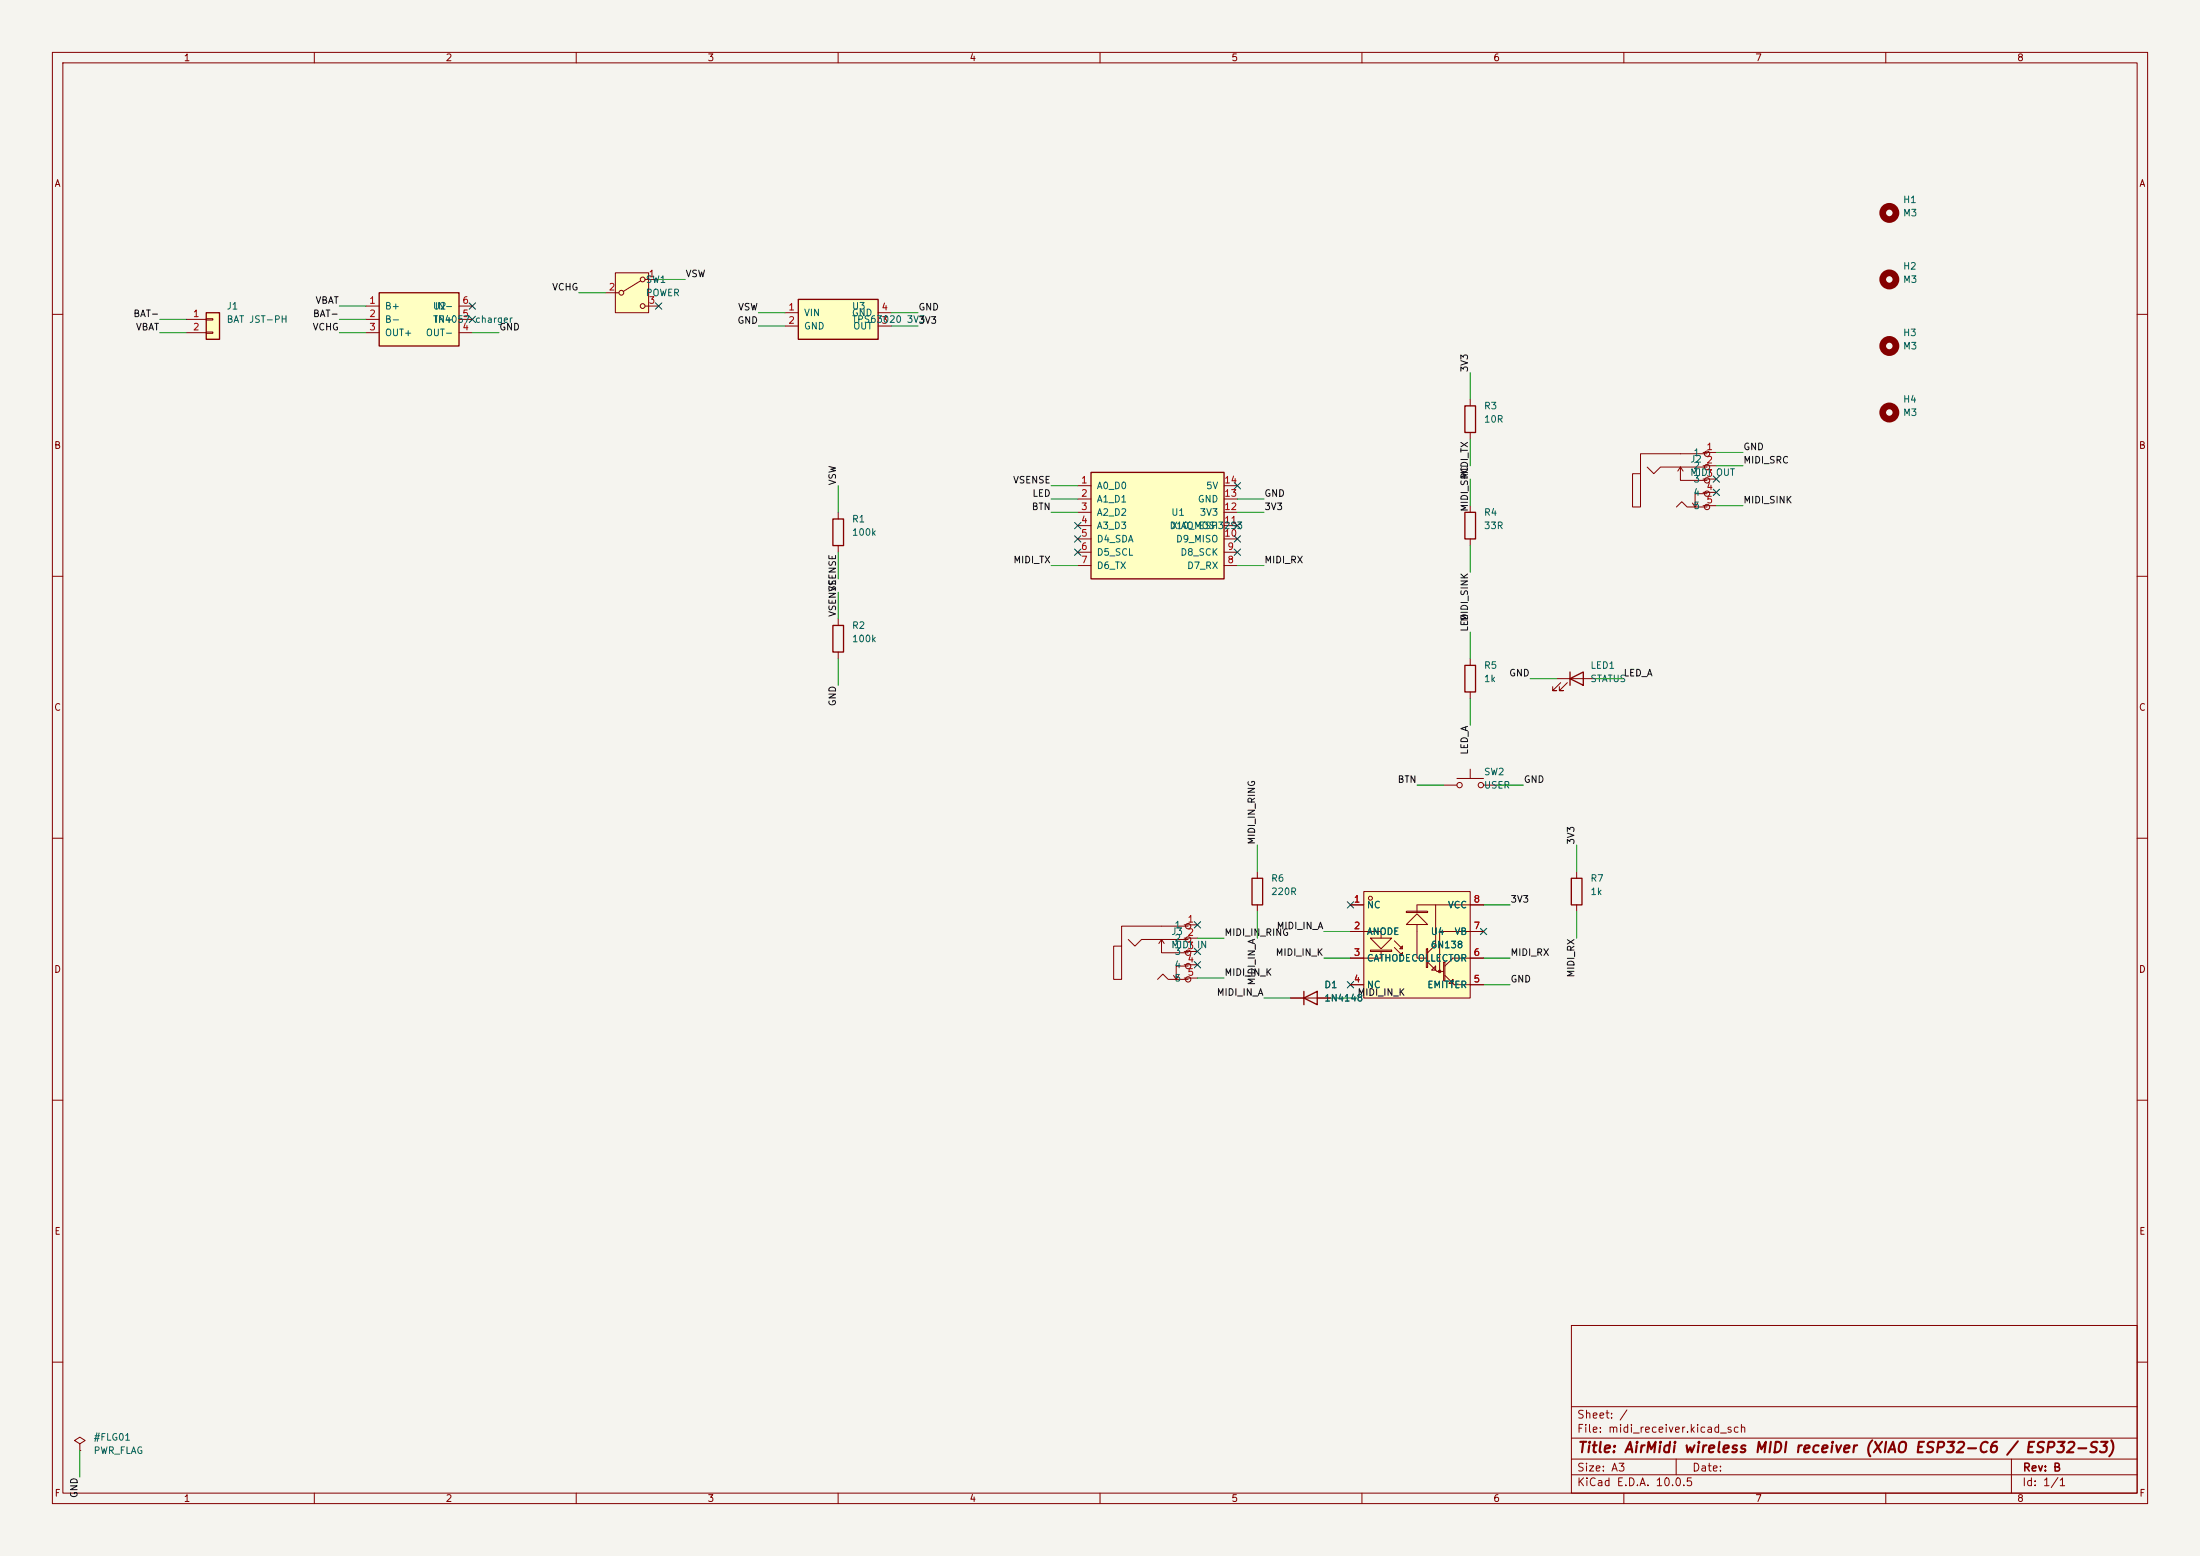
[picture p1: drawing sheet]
<svg xmlns="http://www.w3.org/2000/svg" width="420mm" height="297mm" viewBox="0 0 420 297" stroke-linecap="round" stroke-linejoin="round" font-family="sans-serif">
<path d="M0 0h420v297h-420z" fill="#f5f4ef" stroke="#f5f4ef" stroke-width=".19"/>
<g fill="none" stroke="#840000" stroke-width=".19">
<path d="M10 10h400v277h-400zM12 12h396v273h-396zM60 10v2M110 10v2M160 10v2M210 10v2M260 10v2M310 10v2M360 10v2M10 60h2M408 60h2M10 110h2"/>
<path d="M408 110h2M10 160h2M408 160h2M246.4 190.5h7.6M10 210h2M408 210h2M300 253h108v32h-108zM10 260h2M300 278.5h108M300 274.5h108M300 268.5h108M320 278.5v3"/>
<path d="M384 278.5v6.5M408 260h2M60 285v2M110 285v2M160 285v2M210 285v2M260 285v2M300 281.5h108M310 285v2M360 285v2"/>
</g>
<path d="M248.9 190.5l2.6-1.3v2.6zM248.9 189.2v2.6" fill="none" stroke="#840000" stroke-width=".25"/>
<g fill="#ffffc2">
<path d="M260.3 170.2h20.4v20.3h-20.4z"/>
<path d="M261.6 179.1h4.1l-2.1 2z"/>
</g>
<path d="M261.6 181.5h4.1" fill="none" stroke="#ffffc2" stroke-width=".25"/>
<g fill="#ffffc2">
<path d="M267.2 181.1l.5-.5v.5z"/>
<path d="M267.2 182.4l.5-.5v.5z"/>
</g>
<path d="M268.5 174.1h4" fill="none" stroke="#ffffc2" stroke-width=".25"/>
<path d="M270.5 174.4l2 2.1h-4z" fill="#ffffc2"/>
<path d="M272.4 181.1v3.6" fill="none" stroke="#ffffc2" stroke-width=".25"/>
<path d="M273.3 185.2l.8-.8v.8z" fill="#ffffc2"/>
<path d="M275.7 183.6v3.6" fill="none" stroke="#ffffc2" stroke-width=".25"/>
<path d="M277.4 186.9v.8h-.8z" fill="#ffffc2"/>
<g fill="none" stroke="#840000" stroke-width=".19">
<path d="M280.7 76.2v1.3M280.7 82.6v1.2M257.8 177.8h5.8v1.3M257.8 172.7h2.5M260.3 170.2h20.4v20.3h-20.4zM261.6 179.1h4.1l-2.1 2zM266.2 179.6l1.5 1.5M268.5 173.9h4v.3h-4zM270.5 177.8v5.1h1.8M270.5 174.4l2 2.1h-4zM270.5 172.7h12.7M270.5 172.8v1.2"/>
<path d="M270.5 176.5v1.2M274.1 172.7v7.6l-1.6 1.6M283.2 177.8h-8.4v7.6M301 166.4v1.2M301 172.7v1.3M257.8 188h2.5M261.6 181.4h4.1v.2h-4.1zM263.6 181.6v1.3h-5.8M266.2 180.9l1.5 1.5M267.2 181.1l.5-.5v.5zM267.2 182.4l.5-.5v.5zM272.3 181.1h.2v3.6h-.2z"/>
<path d="M272.5 183.6l1.8 1.8h1.3M273.3 185.2l.8-.8v.8zM275.6 183.6h.2v3.6h-.2zM275.8 186.2l1.8 1.8h5.6M277.4 186.9v.8h-.8zM283.2 182.9h-5.8l-1.6 1.5"/>
<circle cx="261.6" cy="171.5" r=".38"/>
<circle cx="274.8" cy="185.4" r=".25"/>
</g>
<path d="M279.7 77.5h2v5.1h-2zM300 167.6h2v5.1h-2z" fill="none" stroke="#840000" stroke-width=".25"/>
<circle cx="360.7" cy="66" r="1.27" fill="none" stroke="#840000" stroke-width="1.3"/>
<path d="M208.3 90.2h25.4v20.3h-25.4z" fill="#ffffc2"/>
<path d="M159 99.1h2v5h-2zM208.3 90.2h25.4v20.3h-25.4zM279.7 97.8h2v5.1h-2zM159 119.4h2v5.1h-2zM279.7 127h2v5.1h-2zM299.7 129.5l2.6-1.2v2.5zM299.7 128.3v2.5M239 167.6h2v5.1h-2z" fill="none" stroke="#840000" stroke-width=".25"/>
<g fill="none" stroke="#840000" stroke-width=".19">
<path d="M160 97.8v1.3M205.7 92.7h2.6M205.7 95.3h2.6M205.7 97.8h2.6M233.7 92.7h2.5M233.7 95.3h2.5M233.7 97.8h2.5M280.7 96.5v1.3M314.4 89.1l1.3 1.3 1.3-1.3h8.9M320 96.8l1.1-1 1 1h3.8M320.8 89.1v2.6h5.1M320.8 89.1l-.5 .8"/>
<path d="M320.8 89.1l.5 .8M323.1 96l.5 .8M324.1 96l-.5 .8M325.1 86.4h2.6M325.1 88.9h2.6M325.1 91.4h2.6M325.1 94h2.6M325.1 96.5h2.6M325.9 86.6h-12.7v3.8h-1.5v6.4h1.5v-6.4M325.9 94.2h-2.3v2.6M160 104.1v1.3M160 118.1v1.3"/>
<path d="M205.7 100.3h2.6M205.7 102.9h2.6M205.7 105.4h2.6M205.7 108h2.6M233.7 100.3h2.5M233.7 102.9h2.5M233.7 105.4h2.5M233.7 108h2.5M280.7 102.9v1.2M160 124.5v1.2M280.7 125.7v1.3M280.7 132.1v1.3"/>
<path d="M297.2 129.5h7.6M297.9 130.3l-1.5 1.5h.8h-.8v-.7M299.2 130.3l-1.5 1.5h.7h-.7v-.7M275.6 149.9h2.5M278.1 148.6h5.1M280.7 146.8v1.8M283.2 149.9h2.5M215.4 179.3l1.3 1.3 1.2-1.3h8.9M221.7 179.3v2.6h5.1M221.7 179.3l-.5 .8M221.7 179.3l.5 .8M226.1 176.5h2.5"/>
<path d="M226.1 179.1h2.5M226.8 176.8h-12.7v3.8h-1.5v6.3h1.5v-6.3M240 166.4v1.2M240 172.7v1.3M221 186.9l1-1 1 1h3.8M224 186.2l.5 .7M225 186.2l-.5 .7M226.1 181.6h2.5M226.1 184.2h2.5M226.1 186.7h2.5M226.8 184.4h-2.3v2.5M15.2 275.6l1.1-.6-1.1-.7-1 .7 1 .6v1.3"/>
<path d="M15.2 276.9h.1"/>
<circle cx="325.9" cy="89.1" r=".51"/>
<circle cx="325.9" cy="91.7" r=".51"/>
<circle cx="325.9" cy="94.2" r=".51"/>
<circle cx="325.9" cy="96.8" r=".51"/>
<circle cx="325.9" cy="86.6" r=".51"/>
<circle cx="278.6" cy="149.9" r=".51"/>
<circle cx="282.7" cy="149.9" r=".51"/>
<circle cx="226.8" cy="176.8" r=".51"/>
<circle cx="226.8" cy="179.3" r=".51"/>
<circle cx="226.8" cy="181.9" r=".51"/>
<circle cx="226.8" cy="184.4" r=".51"/>
<circle cx="226.8" cy="186.9" r=".51"/>
</g>
<g fill="none" stroke="#840000" stroke-width="1.3">
<circle cx="360.7" cy="53.3" r="1.27"/>
<circle cx="360.7" cy="40.6" r="1.27"/>
<circle cx="360.7" cy="78.7" r="1.27"/>
</g>
<path d="M117.5 52.1h6.3v7.6h-6.3z" fill="#ffffc2"/>
<g fill="none" stroke="#840000" stroke-width=".19">
<path d="M115.6 55.9h2.5M117.5 52.1h6.3v7.6h-6.3zM122.3 53.6l-3.3 2M123.2 53.3h2.5M123.2 58.4h2.5"/>
<circle cx="118.6" cy="55.9" r=".46"/>
<circle cx="122.7" cy="58.4" r=".46"/>
<circle cx="122.7" cy="53.3" r=".46"/>
</g>
<path d="M72.4 55.9h15.2v10.1h-15.2z" fill="#ffffc2"/>
<path d="M72.4 55.9h15.2v10.1h-15.2z" fill="none" stroke="#840000" stroke-width=".25"/>
<path d="M69.8 58.4h2.6M87.6 58.4h2.6M69.8 61h2.6M69.8 63.5h2.6M87.6 61h2.6M87.6 63.5h2.6" fill="none" stroke="#840000" stroke-width=".19"/>
<path d="M39.4 59.7h2.5v5.1h-2.5z" fill="#ffffc2"/>
<path d="M39.4 59.7h2.5v5.1h-2.5z" fill="none" stroke="#840000" stroke-width=".25"/>
<path d="M35.6 61h3.8M35.6 63.5h3.8M39.4 60.8h1.2v.3h-1.2zM39.4 63.4h1.2v.2h-1.2z" fill="none" stroke="#840000" stroke-width=".19"/>
<path d="M152.4 57.2h15.2v7.6h-15.2z" fill="#ffffc2"/>
<path d="M152.4 57.2h15.2v7.6h-15.2z" fill="none" stroke="#840000" stroke-width=".25"/>
<g fill="none" stroke="#840000" stroke-width=".19">
<path d="M149.9 59.7h2.5M167.6 59.7h2.6M149.9 62.2h2.5M167.6 62.2h2.6M257.8 172.7h2.5M257.8 177.8h2.5M280.7 172.7h2.5M280.7 177.8h2.5M246.4 190.5h2.5M251.5 190.5h2.5M257.8 182.9h2.5M257.8 188h2.5"/>
<path d="M280.7 182.9h2.5M280.7 188h2.5"/>
</g>
<g fill="none" stroke="#009600" stroke-width=".19">
<path d="M64.8 58.4h5M110.5 55.9h5.1M125.7 53.3h5.1M144.8 59.7h5.1M170.2 59.7h5.1M30.5 63.5h5.1M30.5 61h5.1M64.8 63.5h5M64.8 61h5M90.2 63.5h5M144.8 62.2h5.1M170.2 62.2h5.1"/>
<path d="M280.7 71.1v5.1M160 92.7v5.1M200.7 97.8h5M200.7 92.7h5M200.7 95.3h5M236.2 97.8h5.1M236.2 95.3h5.1M280.7 83.8v5.1M280.7 91.4v5.1M327.7 96.5h5M327.7 86.4h5M327.7 88.9h5"/>
<path d="M160 105.4v5.1M160 113v5.1M200.7 108h5M236.2 108h5.1M280.7 104.1v5.1M160 125.7v5.1M280.7 120.7v5M280.7 133.4v5M292.1 129.5h5.1M304.8 129.5h5.1M270.5 149.9h5.1M285.7 149.9h5.1"/>
<path d="M228.6 179.1h5.1M240 161.3v5.1M240 174v5.1M252.7 177.8h5.1M283.2 172.7h5.1M301 161.3v5.1M301 174v5.1M228.6 186.7h5.1M241.3 190.5h5.1M252.7 182.9h5.1M254 190.5h5.1M283.2 188h5.1"/>
<path d="M283.2 182.9h5.1M15.2 276.9v5"/>
</g>
<g fill="none" stroke="#000084" stroke-width=".19">
<path d="M89.6 57.8l1.2 1.2M90.8 57.8l-1.2 1.2M125.1 57.8l1.2 1.2M126.3 57.8l-1.2 1.2M89.6 60.4l1.2 1.2M90.8 60.4l-1.2 1.2M205.1 99.7l1.2 1.2M206.3 99.7l-1.2 1.2M235.6 92.1l1.2 1.2M235.6 99.7l1.2 1.2M236.8 92.1l-1.2 1.2M236.8 99.7l-1.2 1.2"/>
<path d="M327.1 93.4l1.2 1.2M327.1 90.8l1.2 1.2M328.3 93.4l-1.2 1.2M328.3 90.8l-1.2 1.2M205.1 104.8l1.2 1.2M205.1 102.3l1.2 1.2M206.3 104.8l-1.2 1.2M206.3 102.3l-1.2 1.2M235.6 104.8l1.2 1.2M235.6 102.3l1.2 1.2M236.8 104.8l-1.2 1.2M236.8 102.3l-1.2 1.2"/>
<path d="M228 175.9l1.2 1.2M229.2 175.9l-1.2 1.2M257.2 172.1l1.2 1.2M258.4 172.1l-1.2 1.2M282.6 177.2l1.2 1.2M283.8 177.2l-1.2 1.2M228 183.5l1.2 1.3M228 181l1.2 1.2M229.2 183.5l-1.2 1.3M229.2 181l-1.2 1.2M257.2 187.4l1.2 1.2M258.4 187.4l-1.2 1.2"/>
</g>
<text font-size="2" fill="#840000" x="301" y="277.8">Title: AirMidi wireless MIDI receiver (XIAO ESP32-C6 / ESP32-S3)</text>
<g font-size="1.5" fill="#840000">
<text x="300.9" y="273.8">File: midi_receiver.kicad_sch</text>
<text x="300.9" y="271.1">Sheet: /</text>
<text x="300.9" y="281.2">Size: A3</text>
<text x="322.9" y="281.2">Date:</text>
<text x="386" y="281.2">Rev: B</text>
<text x="300.9" y="284">KiCad E.D.A. 10.0.5</text>
<text x="385.9" y="284">Id: 1/1</text>
</g>
<g font-size="1.3" fill="#840000">
<text x="35" y="12">1</text>
<text x="85" y="12">2</text>
<text x="135" y="12">3</text>
<text x="185" y="12">4</text>
<text x="235" y="12">5</text>
<text x="285" y="12">6</text>
<text x="335" y="12">7</text>
<text x="385" y="12">8</text>
<text x="10.3" y="36">A</text>
<text x="408.3" y="36">A</text>
<text x="10.2" y="86">B</text>
<text x="408.2" y="86">B</text>
<text x="10.2" y="136">C</text>
<text x="408.2" y="136">C</text>
<text x="10.2" y="186">D</text>
<text x="408.2" y="186">D</text>
<text x="10.3" y="236">E</text>
<text x="408.3" y="236">E</text>
<text x="10.3" y="286">F</text>
<text x="35" y="287">1</text>
<text x="85" y="287">2</text>
<text x="135" y="287">3</text>
<text x="185" y="287">4</text>
<text x="235" y="287">5</text>
<text x="285" y="287">6</text>
<text x="335" y="287">7</text>
<text x="385" y="287">8</text>
<text x="408.3" y="286">F</text>
</g>
<g font-size="1.3" fill="#006464">
<text x="363.2" y="39.1">H1</text>
<text x="363.2" y="41.6">M3</text>
<text x="363.2" y="51.8">H2</text>
<text x="43.2" y="59.4">J1</text>
<text x="73.4" y="59.4">B+</text>
<text x="82.5" y="59.4">U2</text>
<text x="82.9" y="59.4">IN-</text>
<text x="123.2" y="54.3">SW1</text>
<text x="123.2" y="56.8">POWER</text>
<text x="162.5" y="59.4">U3</text>
<text x="363.2" y="54.3">M3</text>
<text x="43.2" y="61.9">BAT JST-PH</text>
<text x="73.4" y="61.9">B-</text>
<text x="73.4" y="64.5">OUT+</text>
<text x="81.2" y="64.5">OUT-</text>
<text x="82.5" y="61.9">TP4057 charger</text>
<text x="82.9" y="61.9">IN+</text>
<text x="153.4" y="60.7">VIN</text>
<text x="153.4" y="63.2">GND</text>
<text x="162.5" y="60.7">GND</text>
<text x="162.5" y="61.9">TPS63020 3V3</text>
<text x="162.8" y="63.2">OUT</text>
<text x="363.2" y="64.5">H3</text>
<text x="363.2" y="67">M3</text>
<text x="363.2" y="77.2">H4</text>
<text x="283.2" y="78.4">R3</text>
<text x="283.2" y="81">10R</text>
<text x="363.2" y="79.7">M3</text>
<text x="322.6" y="88.6">J2</text>
<text x="323.2" y="87.3">1</text>
<text x="323.2" y="89.9">2</text>
<text x="209.3" y="93.7">A0_D0</text>
<text x="230.1" y="93.7">5V</text>
<text x="322.6" y="91.1">MIDI</text>
<text x="323.2" y="92.4">3</text>
<text x="323.2" y="94.9">4</text>
<text x="162.5" y="100">R1</text>
<text x="209.3" y="96.2">A1_D1</text>
<text x="209.3" y="98.8">A2_D2</text>
<text x="209.3" y="101.3">A3_D3</text>
<text x="223.2" y="101.3">D10_MOSI</text>
<text x="223.5" y="98.8">U1</text>
<text x="223.5" y="101.3">XIAO ESP32S3</text>
<text x="228.6" y="96.2">GND</text>
<text x="228.9" y="98.8">3V3</text>
<text x="283.2" y="98.8">R4</text>
<text x="283.2" y="101.3">33R</text>
<text x="323.2" y="97.5">5</text>
<text x="162.5" y="102.6">100k</text>
<text x="209.3" y="103.8">D4_SDA</text>
<text x="209.3" y="106.4">D5_SCL</text>
<text x="224.4" y="103.8">D9_MISO</text>
<text x="225.2" y="106.4">D8_SCK</text>
<text x="209.3" y="108.9">D6_TX</text>
<text x="226.5" y="108.9">D7_RX</text>
<text x="162.5" y="120.3">R2</text>
<text x="162.5" y="122.9">100k</text>
<text x="283.2" y="128">R5</text>
<text x="283.2" y="130.5">1k</text>
<text x="303.5" y="128">LED1</text>
<text x="303.5" y="130.5">STATUS</text>
<text x="283.2" y="148.3">SW2</text>
<text x="283.2" y="150.8">USER</text>
<text x="242.6" y="168.6">R6</text>
<text x="242.6" y="171.1">220R</text>
<text x="260.8" y="173.7">NC</text>
<text x="276.3" y="173.7">VCC</text>
<text x="303.5" y="168.6">R7</text>
<text x="303.5" y="171.1">1k</text>
<text x="223.5" y="178.8">J3</text>
<text x="224.1" y="177.5">1</text>
<text x="260.8" y="178.8">ANODE</text>
<text x="273" y="178.8">U4</text>
<text x="277.6" y="178.8">VB</text>
<text x="223.5" y="181.3">MIDI</text>
<text x="224.1" y="180">2</text>
<text x="224.1" y="182.6">3</text>
<text x="224.1" y="185.1">4</text>
<text x="260.8" y="183.8">CATHODECOLLECTOR</text>
<text x="273" y="181.3">6N138</text>
<text x="224.1" y="187.7">5</text>
<text x="252.7" y="188.9">D1</text>
<text x="252.7" y="191.5">1N4148</text>
<text x="260.8" y="188.9">NC</text>
<text x="272.4" y="188.9">EMITTER</text>
<text x="17.8" y="275.3">#FLG01</text>
<text x="17.8" y="277.8">PWR_FLAG</text>
</g>
<g font-size="1.3" fill="#a90000">
<text x="123.7" y="53.2">1</text>
<text x="70.4" y="58.3">1</text>
<text x="88.2" y="58.3">6</text>
<text x="116.1" y="55.7">2</text>
<text x="123.7" y="58.3">3</text>
<text x="150.4" y="59.6">1</text>
<text x="168.2" y="59.6">4</text>
<text x="36.7" y="60.8">1</text>
<text x="36.7" y="63.4">2</text>
<text x="70.4" y="60.8">2</text>
<text x="70.4" y="63.4">3</text>
<text x="88.2" y="63.4">4</text>
<text x="88.2" y="60.8">5</text>
<text x="150.4" y="62.1">2</text>
<text x="168.2" y="62.1">3</text>
<text x="325.7" y="86.2">1</text>
<text x="325.7" y="88.8">2</text>
<text x="206.3" y="92.6">1</text>
<text x="206.3" y="95.1">2</text>
<text x="233.6" y="95.1">13</text>
<text x="233.6" y="92.6">14</text>
<text x="325.7" y="91.3">3 OUT</text>
<text x="325.7" y="93.8">4</text>
<text x="206.3" y="97.7">3</text>
<text x="206.3" y="100.2">4</text>
<text x="233.6" y="100.2">11</text>
<text x="233.6" y="97.7">12</text>
<text x="325.7" y="96.4">5</text>
<text x="206.3" y="102.7">5</text>
<text x="206.3" y="105.3">6</text>
<text x="206.3" y="107.8">7</text>
<text x="233.6" y="102.7">10</text>
<text x="234.2" y="107.8">8</text>
<text x="234.2" y="105.3">9</text>
<text x="258.3" y="172.6">1</text>
<text x="281.2" y="172.6">8</text>
<text x="226.6" y="176.4">1</text>
<text x="226.6" y="178.9">2</text>
<text x="258.3" y="177.7">2</text>
<text x="281.2" y="177.7">7</text>
<text x="226.6" y="181.5">3 IN</text>
<text x="226.6" y="184">4</text>
<text x="258.3" y="182.7">3</text>
<text x="281.2" y="182.7">6</text>
<text x="226.6" y="186.6">5</text>
<text x="258.3" y="187.8">4</text>
<text x="281.2" y="187.8">5</text>
</g>
<g font-size="1.3" fill="#0f0f0f">
<text x="130.8" y="53.2">VSW</text>
<text x="60.1" y="58.3">VBAT</text>
<text x="105.3" y="55.8">VCHG</text>
<text x="140.8" y="59.6">VSW</text>
<text x="175.2" y="59.6">GND</text>
<text x="25.4" y="60.8">BAT-</text>
<text x="25.8" y="63.4">VBAT</text>
<text x="59.6" y="63.4">VCHG</text>
<text x="59.6" y="60.8">BAT-</text>
<text x="95.2" y="63.4">GND</text>
<text x="140.7" y="62.1">GND</text>
<text x="175.2" y="62.1">3V3</text>
<text x="280.5" y="71.1" transform="rotate(-90 280.5 71.1)">3V3</text>
<text x="332.7" y="86.2">GND</text>
<text x="332.7" y="88.8">MIDI_SRC</text>
<text x="159.9" y="92.7" transform="rotate(-90 159.9 92.7)">VSW</text>
<text x="193.3" y="92.6">VSENSE</text>
<text x="197" y="95.1">LED</text>
<text x="241.3" y="95.1">GND</text>
<text x="280.5" y="91.5" transform="rotate(-90 280.5 91.5)">MIDI_TX</text>
<text x="196.9" y="97.7">BTN</text>
<text x="241.3" y="97.7">3V3</text>
<text x="280.5" y="97.8" transform="rotate(-90 280.5 97.8)">MIDI_SRC</text>
<text x="332.7" y="96.4">MIDI_SINK</text>
<text x="193.4" y="107.8">MIDI_TX</text>
<text x="241.3" y="107.8">MIDI_RX</text>
<text x="159.9" y="113.1" transform="rotate(-90 159.9 113.1)">VSENSE</text>
<text x="280.5" y="118.8" transform="rotate(-90 280.5 118.8)">MIDI_SINK</text>
<text x="280.5" y="120.7" transform="rotate(-90 280.5 120.7)">LED</text>
<text x="288" y="129.4">GND</text>
<text x="309.9" y="129.4">LED_A</text>
<text x="159.9" y="134.9" transform="rotate(-90 159.9 134.9)">GND</text>
<text x="266.7" y="149.7">BTN</text>
<text x="280.5" y="144.2" transform="rotate(-90 280.5 144.2)">LED_A</text>
<text x="290.8" y="149.7">GND</text>
<text x="239.9" y="161.3" transform="rotate(-90 239.9 161.3)">MIDI_IN_RING</text>
<text x="300.9" y="161.3" transform="rotate(-90 300.9 161.3)">3V3</text>
<text x="288.3" y="172.6">3V3</text>
<text x="233.7" y="178.9">MIDI_IN_RING</text>
<text x="243.6" y="177.7">MIDI_IN_A</text>
<text x="243.4" y="182.8">MIDI_IN_K</text>
<text x="288.3" y="182.8">MIDI_RX</text>
<text x="232.2" y="190.4">MIDI_IN_A</text>
<text x="233.7" y="186.6">MIDI_IN_K</text>
<text x="239.9" y="188.2" transform="rotate(-90 239.9 188.2)">MIDI_IN_A</text>
<text x="259.1" y="190.4">MIDI_IN_K</text>
<text x="288.3" y="187.8">GND</text>
<text x="300.9" y="186.7" transform="rotate(-90 300.9 186.7)">MIDI_RX</text>
<text x="15.1" y="286" transform="rotate(-90 15.1 286)">GND</text>
</g>
</svg>
